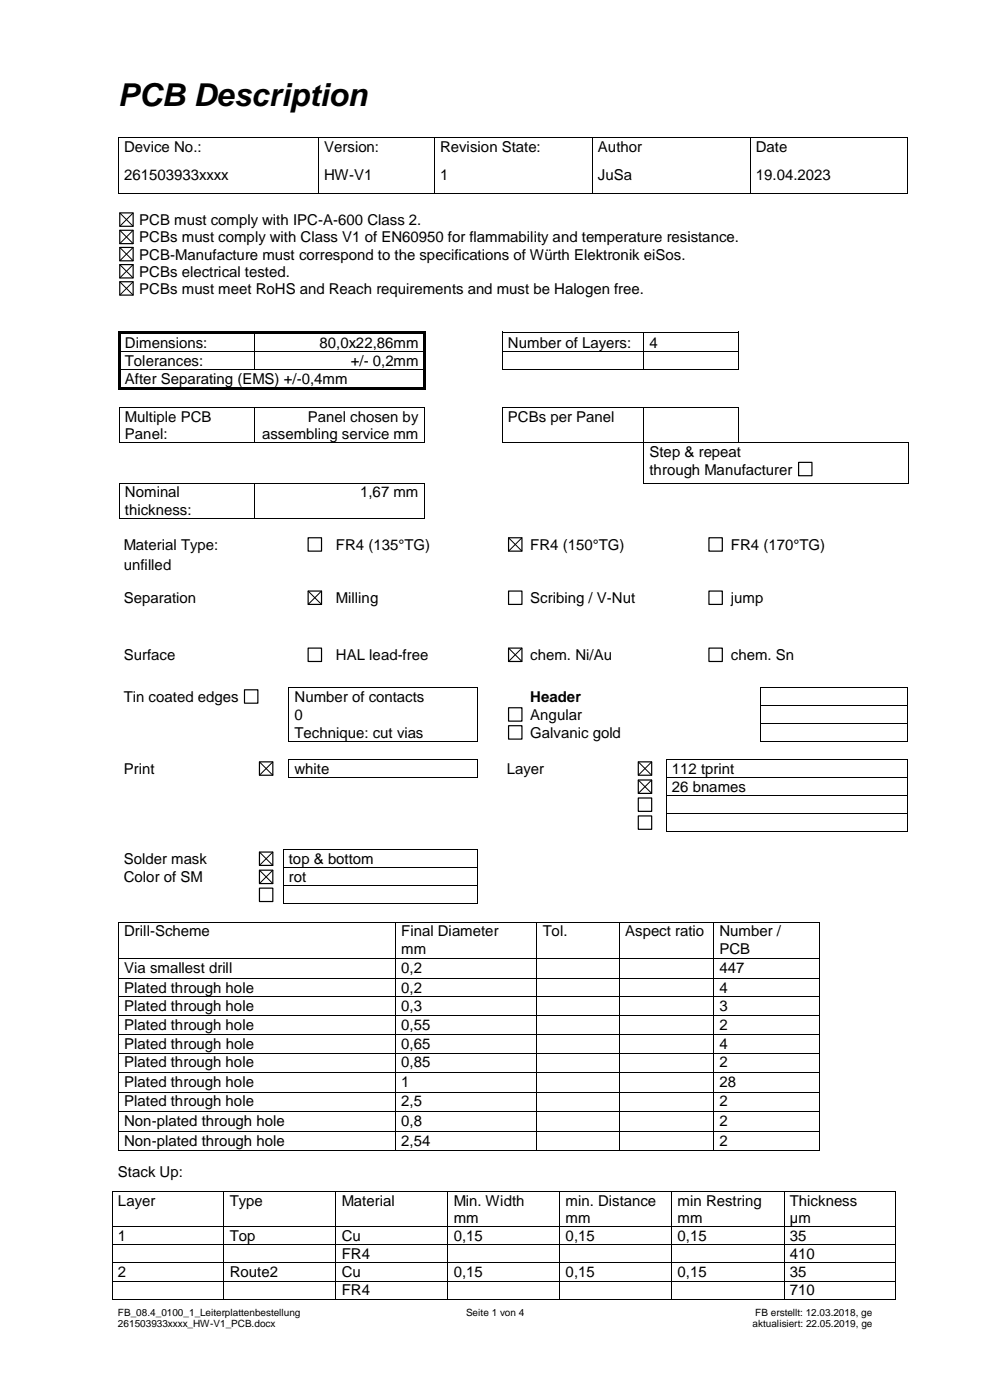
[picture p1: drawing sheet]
<svg xmlns="http://www.w3.org/2000/svg" width="210mm" height="297mm" viewBox="0 0 210 297" stroke-linecap="round" stroke-linejoin="round" font-family="sans-serif">
<g fill="#000">
<path d="M25 29.1h.2v.2h-.2z" fill-rule="evenodd"/>
<path d="M25 29.1h.2v.2h-.2z" fill-rule="evenodd"/>
<path d="M67.4 29.1h.2v.2h-.2z" fill-rule="evenodd"/>
<path d="M92.1 29.1h.1v.2h-.1z" fill-rule="evenodd"/>
<path d="M125.5 29.1h.2v.2h-.2z" fill-rule="evenodd"/>
<path d="M159 29.1h.2v.2h-.2z" fill-rule="evenodd"/>
<path d="M192.5 29.1h.2v.2h-.2z" fill-rule="evenodd"/>
<path d="M192.5 29.1h.2v.2h-.2z" fill-rule="evenodd"/>
<path d="M25 41h.2v.2h-.2z" fill-rule="evenodd"/>
<path d="M25 41h.2v.2h-.2z" fill-rule="evenodd"/>
<path d="M67.4 41h.2v.2h-.2z" fill-rule="evenodd"/>
<path d="M92.1 41h.1v.2h-.1z" fill-rule="evenodd"/>
<path d="M125.5 41h.2v.2h-.2z" fill-rule="evenodd"/>
<path d="M159 41h.2v.2h-.2z" fill-rule="evenodd"/>
<path d="M192.5 41h.2v.2h-.2z" fill-rule="evenodd"/>
<path d="M192.5 41h.2v.2h-.2z" fill-rule="evenodd"/>
<path d="M25 70.4h.5v.5h-.5z" fill-rule="evenodd"/>
<path d="M25 70.4h.5v.5h-.5z" fill-rule="evenodd"/>
<path d="M25 70.9h.5v3.7h-.5z" fill-rule="evenodd"/>
<path d="M25 74.6h.5v.1h-.5z" fill-rule="evenodd"/>
<path d="M25 74.7h.5v3.7h-.5z" fill-rule="evenodd"/>
<path d="M25 78.4h.5v.1h-.5z" fill-rule="evenodd"/>
<path d="M25.5 70.4h28.4v.5h-28.4z" fill-rule="evenodd"/>
<path d="M53.9 70.9h.2z" fill-rule="evenodd"/>
<path d="M53.9 70.4h.5v.5h-.5z" fill-rule="evenodd"/>
<path d="M53.9 74.6h.2v.1h-.2z" fill-rule="evenodd"/>
<path d="M53.9 78.4h.2v.1h-.2z" fill-rule="evenodd"/>
<path d="M54.4 70.4h35.4v.5h-35.4z" fill-rule="evenodd"/>
<path d="M89.8 70.4h.5v.5h-.5z" fill-rule="evenodd"/>
<path d="M89.8 70.4h.5v.5h-.5z" fill-rule="evenodd"/>
<path d="M89.8 70.9h.5v3.7h-.5z" fill-rule="evenodd"/>
<path d="M89.8 74.6h.5v.1h-.5z" fill-rule="evenodd"/>
<path d="M89.8 74.7h.5v3.7h-.5z" fill-rule="evenodd"/>
<path d="M89.8 78.4h.5v.1h-.5z" fill-rule="evenodd"/>
<path d="M106.4 70.4h.2v.5h-.2z" fill-rule="evenodd"/>
<path d="M106.4 70.4h.2v.1h-.2z" fill-rule="evenodd"/>
<path d="M106.4 74.6h.2v.1h-.2z" fill-rule="evenodd"/>
<path d="M106.4 78.4h.2v.1h-.2z" fill-rule="evenodd"/>
<path d="M106.4 78.4h.2v.1h-.2z" fill-rule="evenodd"/>
<path d="M106.6 78.4h.2v.1h-.2z" fill-rule="evenodd"/>
<path d="M136.5 70.5h.1v.4h-.1z" fill-rule="evenodd"/>
<path d="M136.5 70.4h.1v.1h-.1z" fill-rule="evenodd"/>
<path d="M136.5 74.6h.1v.1h-.1z" fill-rule="evenodd"/>
<path d="M136.5 78.4h.1v.1h-.1z" fill-rule="evenodd"/>
<path d="M136.6 78.4h.2v.1h-.2z" fill-rule="evenodd"/>
<path d="M156.5 70.4h.2v.5h-.2z" fill-rule="evenodd"/>
<path d="M156.5 70.4h.2v.1h-.2z" fill-rule="evenodd"/>
<path d="M156.5 74.6h.2v.1h-.2z" fill-rule="evenodd"/>
<path d="M156.5 78.4h.2v.1h-.2z" fill-rule="evenodd"/>
<path d="M156.5 78.4h.2v.1h-.2z" fill-rule="evenodd"/>
<path d="M25 78.5h.5v3.7h-.5z" fill-rule="evenodd"/>
<path d="M25 82.2h.5v.5h-.5z" fill-rule="evenodd"/>
<path d="M25 82.2h.5v.5h-.5z" fill-rule="evenodd"/>
<path d="M25.2 86.4h.2v.1h-.2z" fill-rule="evenodd"/>
<path d="M25.2 86.4h.2v.1h-.2z" fill-rule="evenodd"/>
<path d="M25.2 93.9h.2v.1h-.2z" fill-rule="evenodd"/>
<path d="M25.2 93.9h.2v.1h-.2z" fill-rule="evenodd"/>
<path d="M25.4 86.4h.1v.1h-.1z" fill-rule="evenodd"/>
<path d="M25.4 93.9h.1v.1h-.1z" fill-rule="evenodd"/>
<path d="M25.5 82.2h.5v.5h-.5z" fill-rule="evenodd"/>
<path d="M26 82.2h63.8v.5h-63.8z" fill-rule="evenodd"/>
<path d="M53.9 86.4h.2v.1h-.2z" fill-rule="evenodd"/>
<path d="M53.9 93.9h.2v.1h-.2z" fill-rule="evenodd"/>
<path d="M54.1 93.9h.2v.1h-.2z" fill-rule="evenodd"/>
<path d="M89.8 78.5h.5v3.7h-.5z" fill-rule="evenodd"/>
<path d="M89.8 82.2h.5v.5h-.5z" fill-rule="evenodd"/>
<path d="M89.8 82.2h.5v.5h-.5z" fill-rule="evenodd"/>
<path d="M90 86.4h.1v.1h-.1z" fill-rule="evenodd"/>
<path d="M90 86.4h.1v.1h-.1z" fill-rule="evenodd"/>
<path d="M90 93.9h.1v.1h-.1z" fill-rule="evenodd"/>
<path d="M90 93.9h.1v.1h-.1z" fill-rule="evenodd"/>
<path d="M106.4 86.4h.2v.1h-.2z" fill-rule="evenodd"/>
<path d="M106.4 86.4h.2v.1h-.2z" fill-rule="evenodd"/>
<path d="M106.4 93.9h.2v.1h-.2z" fill-rule="evenodd"/>
<path d="M106.4 93.9h.2v.1h-.2z" fill-rule="evenodd"/>
<path d="M106.6 86.4h.2v.1h-.2z" fill-rule="evenodd"/>
<path d="M106.6 93.9h.2v.1h-.2z" fill-rule="evenodd"/>
<path d="M136.5 86.4h.1v.1h-.1z" fill-rule="evenodd"/>
<path d="M136.5 93.9h.1v.1h-.1z" fill-rule="evenodd"/>
<path d="M136.6 86.4h.2v.1h-.2z" fill-rule="evenodd"/>
<path d="M156.5 86.4h.2v.1h-.2z" fill-rule="evenodd"/>
<path d="M156.5 86.4h.2v.1h-.2z" fill-rule="evenodd"/>
<path d="M156.5 93.9h.2v.1h-.2z" fill-rule="evenodd"/>
<path d="M192.7 93.9h.2v.1h-.2z" fill-rule="evenodd"/>
<path d="M25.2 102.4h.2v.2h-.2z" fill-rule="evenodd"/>
<path d="M25.2 102.4h.2v.2h-.2z" fill-rule="evenodd"/>
<path d="M25.2 109.9h.2v.2h-.2z" fill-rule="evenodd"/>
<path d="M25.2 109.9h.2v.2h-.2z" fill-rule="evenodd"/>
<path d="M25.4 102.4h.1v.2h-.1z" fill-rule="evenodd"/>
<path d="M53.9 102.4h.2v.2h-.2z" fill-rule="evenodd"/>
<path d="M53.9 109.9h.2v.2h-.2z" fill-rule="evenodd"/>
<path d="M54.1 102.4h.2v.2h-.2z" fill-rule="evenodd"/>
<path d="M90 102.4h.1v.2h-.1z" fill-rule="evenodd"/>
<path d="M90 102.4h.1v.2h-.1z" fill-rule="evenodd"/>
<path d="M90 109.9h.1v.2h-.1z" fill-rule="evenodd"/>
<path d="M90 109.9h.1v.2h-.1z" fill-rule="evenodd"/>
<path d="M136.5 102.4h.1v.2h-.1z" fill-rule="evenodd"/>
<path d="M136.5 102.4h.1v.2h-.1z" fill-rule="evenodd"/>
<path d="M136.6 102.4h.2v.2h-.2z" fill-rule="evenodd"/>
<path d="M192.7 102.4h.2v.2h-.2z" fill-rule="evenodd"/>
<path d="M61.2 145.8h.1v.1h-.1z" fill-rule="evenodd"/>
<path d="M61.2 145.8h.1v.1h-.1z" fill-rule="evenodd"/>
<path d="M61.2 149.6h.1v.2h-.1z" fill-rule="evenodd"/>
<path d="M61.2 153.4h.1v.2h-.1z" fill-rule="evenodd"/>
<path d="M61.2 157.3h.1v.2h-.1z" fill-rule="evenodd"/>
<path d="M61.2 157.3h.1v.2h-.1z" fill-rule="evenodd"/>
<path d="M101.2 145.8h.2v.1h-.2z" fill-rule="evenodd"/>
<path d="M101.2 145.8h.2v.1h-.2z" fill-rule="evenodd"/>
<path d="M101.2 149.6h.2v.2h-.2z" fill-rule="evenodd"/>
<path d="M101.2 153.4h.2v.2h-.2z" fill-rule="evenodd"/>
<path d="M101.2 157.3h.2v.2h-.2z" fill-rule="evenodd"/>
<path d="M101.2 157.3h.2v.2h-.2z" fill-rule="evenodd"/>
<path d="M161.2 145.8h.2v.1h-.2z" fill-rule="evenodd"/>
<path d="M161.2 145.8h.2v.1h-.2z" fill-rule="evenodd"/>
<path d="M161.2 149.6h.2v.2h-.2z" fill-rule="evenodd"/>
<path d="M161.2 153.4h.2v.2h-.2z" fill-rule="evenodd"/>
<path d="M161.2 157.3h.2v.2h-.2z" fill-rule="evenodd"/>
<path d="M161.2 157.3h.2v.2h-.2z" fill-rule="evenodd"/>
<path d="M192.4 145.8h.2v.1h-.2z" fill-rule="evenodd"/>
<path d="M192.4 145.8h.2v.1h-.2z" fill-rule="evenodd"/>
<path d="M192.4 149.6h.2v.2h-.2z" fill-rule="evenodd"/>
<path d="M192.4 153.4h.2v.2h-.2z" fill-rule="evenodd"/>
<path d="M192.4 157.3h.2v.2h-.2z" fill-rule="evenodd"/>
<path d="M192.4 157.3h.2v.2h-.2z" fill-rule="evenodd"/>
<path d="M61.2 161.1h.1v.2h-.1z" fill-rule="evenodd"/>
<path d="M61.2 161.1h.1v.2h-.1z" fill-rule="evenodd"/>
<path d="M61.2 164.9h.1v.2h-.1z" fill-rule="evenodd"/>
<path d="M61.2 164.9h.1v.2h-.1z" fill-rule="evenodd"/>
<path d="M101.2 161.1h.2v.2h-.2z" fill-rule="evenodd"/>
<path d="M101.2 161.1h.2v.2h-.2z" fill-rule="evenodd"/>
<path d="M101.2 164.9h.2v.2h-.2z" fill-rule="evenodd"/>
<path d="M101.2 164.9h.2v.2h-.2z" fill-rule="evenodd"/>
<path d="M141.2 161.1h.2v.2h-.2z" fill-rule="evenodd"/>
<path d="M141.2 161.1h.2v.2h-.2z" fill-rule="evenodd"/>
<path d="M141.2 164.9h.2v.2h-.2z" fill-rule="evenodd"/>
<path d="M141.2 168.8h.2v.1h-.2z" fill-rule="evenodd"/>
<path d="M141.2 172.6h.2v.1h-.2z" fill-rule="evenodd"/>
<path d="M141.2 176.4h.2v.2h-.2z" fill-rule="evenodd"/>
<path d="M141.2 176.4h.2v.2h-.2z" fill-rule="evenodd"/>
<path d="M192.4 161.1h.2v.2h-.2z" fill-rule="evenodd"/>
<path d="M192.4 161.1h.2v.2h-.2z" fill-rule="evenodd"/>
<path d="M192.4 164.9h.2v.2h-.2z" fill-rule="evenodd"/>
<path d="M192.4 168.8h.2v.1h-.2z" fill-rule="evenodd"/>
<path d="M192.4 172.6h.2v.1h-.2z" fill-rule="evenodd"/>
<path d="M192.4 176.4h.2v.2h-.2z" fill-rule="evenodd"/>
<path d="M192.4 176.4h.2v.2h-.2z" fill-rule="evenodd"/>
<path d="M25 195.6h.2v.1h-.2z" fill-rule="evenodd"/>
<path d="M25 195.6h.2v.1h-.2z" fill-rule="evenodd"/>
<path d="M60 180.2h.1v.2h-.1z" fill-rule="evenodd"/>
<path d="M60 180.2h.1v.2h-.1z" fill-rule="evenodd"/>
<path d="M60 184h.1v.2h-.1z" fill-rule="evenodd"/>
<path d="M60 187.9h.1v.2h-.1z" fill-rule="evenodd"/>
<path d="M60 191.7h.1v.2h-.1z" fill-rule="evenodd"/>
<path d="M60 191.7h.1v.2h-.1z" fill-rule="evenodd"/>
<path d="M83.8 195.6h.2v.1h-.2z" fill-rule="evenodd"/>
<path d="M101.2 180.2h.2v.2h-.2z" fill-rule="evenodd"/>
<path d="M101.2 180.2h.2v.2h-.2z" fill-rule="evenodd"/>
<path d="M101.2 184h.2v.2h-.2z" fill-rule="evenodd"/>
<path d="M101.2 187.9h.2v.2h-.2z" fill-rule="evenodd"/>
<path d="M101.2 191.7h.2v.2h-.2z" fill-rule="evenodd"/>
<path d="M101.2 191.7h.2v.2h-.2z" fill-rule="evenodd"/>
<path d="M113.8 195.6h.2v.1h-.2z" fill-rule="evenodd"/>
<path d="M131.3 195.6h.2v.1h-.2z" fill-rule="evenodd"/>
<path d="M151.3 195.6h.2v.1h-.2z" fill-rule="evenodd"/>
<path d="M173.8 195.6h.2v.1h-.2z" fill-rule="evenodd"/>
<path d="M173.8 195.6h.2v.1h-.2z" fill-rule="evenodd"/>
<path d="M25 203.3h.2v.2h-.2z" fill-rule="evenodd"/>
<path d="M25 207.5h.2v.1h-.2z" fill-rule="evenodd"/>
<path d="M25 211.4h.2v.2h-.2z" fill-rule="evenodd"/>
<path d="M25 215.4h.2v.1h-.2z" fill-rule="evenodd"/>
<path d="M25 219.4h.2v.1h-.2z" fill-rule="evenodd"/>
<path d="M83.8 203.3h.2v.2h-.2z" fill-rule="evenodd"/>
<path d="M83.8 207.5h.2v.1h-.2z" fill-rule="evenodd"/>
<path d="M83.8 211.4h.2v.2h-.2z" fill-rule="evenodd"/>
<path d="M83.8 215.4h.2v.1h-.2z" fill-rule="evenodd"/>
<path d="M83.8 219.4h.2v.1h-.2z" fill-rule="evenodd"/>
<path d="M113.8 203.3h.2v.2h-.2z" fill-rule="evenodd"/>
<path d="M113.8 207.5h.2v.1h-.2z" fill-rule="evenodd"/>
<path d="M113.8 211.4h.2v.2h-.2z" fill-rule="evenodd"/>
<path d="M113.8 215.4h.2v.1h-.2z" fill-rule="evenodd"/>
<path d="M113.8 219.4h.2v.1h-.2z" fill-rule="evenodd"/>
<path d="M131.3 203.3h.2v.2h-.2z" fill-rule="evenodd"/>
<path d="M131.3 207.5h.2v.1h-.2z" fill-rule="evenodd"/>
<path d="M131.3 211.4h.2v.2h-.2z" fill-rule="evenodd"/>
<path d="M131.3 215.4h.2v.1h-.2z" fill-rule="evenodd"/>
<path d="M131.3 219.4h.2v.1h-.2z" fill-rule="evenodd"/>
<path d="M151.3 203.3h.2v.2h-.2z" fill-rule="evenodd"/>
<path d="M151.3 207.5h.2v.1h-.2z" fill-rule="evenodd"/>
<path d="M151.3 211.4h.2v.2h-.2z" fill-rule="evenodd"/>
<path d="M151.3 215.4h.2v.1h-.2z" fill-rule="evenodd"/>
<path d="M151.3 219.4h.2v.1h-.2z" fill-rule="evenodd"/>
<path d="M173.8 203.3h.2v.2h-.2z" fill-rule="evenodd"/>
<path d="M173.8 207.5h.2v.1h-.2z" fill-rule="evenodd"/>
<path d="M173.8 211.4h.2v.2h-.2z" fill-rule="evenodd"/>
<path d="M173.8 215.4h.2v.1h-.2z" fill-rule="evenodd"/>
<path d="M173.8 219.4h.2v.1h-.2z" fill-rule="evenodd"/>
<path d="M25 223.3h.2v.2h-.2z" fill-rule="evenodd"/>
<path d="M25 227.5h.2v.2h-.2z" fill-rule="evenodd"/>
<path d="M25 231.6h.2v.2h-.2z" fill-rule="evenodd"/>
<path d="M25 235.8h.2v.2h-.2z" fill-rule="evenodd"/>
<path d="M83.8 223.3h.2v.2h-.2z" fill-rule="evenodd"/>
<path d="M83.8 227.5h.2v.2h-.2z" fill-rule="evenodd"/>
<path d="M83.8 231.6h.2v.2h-.2z" fill-rule="evenodd"/>
<path d="M83.8 235.8h.2v.2h-.2z" fill-rule="evenodd"/>
<path d="M113.8 223.3h.2v.2h-.2z" fill-rule="evenodd"/>
<path d="M113.8 227.5h.2v.2h-.2z" fill-rule="evenodd"/>
<path d="M113.8 231.6h.2v.2h-.2z" fill-rule="evenodd"/>
<path d="M113.8 235.8h.2v.2h-.2z" fill-rule="evenodd"/>
<path d="M131.3 223.3h.2v.2h-.2z" fill-rule="evenodd"/>
<path d="M131.3 227.5h.2v.2h-.2z" fill-rule="evenodd"/>
<path d="M131.3 231.6h.2v.2h-.2z" fill-rule="evenodd"/>
<path d="M131.3 235.8h.2v.2h-.2z" fill-rule="evenodd"/>
<path d="M151.3 223.3h.2v.2h-.2z" fill-rule="evenodd"/>
<path d="M151.3 227.5h.2v.2h-.2z" fill-rule="evenodd"/>
<path d="M151.3 231.6h.2v.2h-.2z" fill-rule="evenodd"/>
<path d="M151.3 235.8h.2v.2h-.2z" fill-rule="evenodd"/>
<path d="M173.8 223.3h.2v.2h-.2z" fill-rule="evenodd"/>
<path d="M173.8 227.5h.2v.2h-.2z" fill-rule="evenodd"/>
<path d="M173.8 231.6h.2v.2h-.2z" fill-rule="evenodd"/>
<path d="M173.8 235.8h.2v.2h-.2z" fill-rule="evenodd"/>
<path d="M23.7 252.8h.2v.1h-.2z" fill-rule="evenodd"/>
<path d="M23.7 252.8h.2v.1h-.2z" fill-rule="evenodd"/>
<path d="M25 239.9h.2v.2h-.2z" fill-rule="evenodd"/>
<path d="M25 244.1h.2v.2h-.2z" fill-rule="evenodd"/>
<path d="M25 244.1h.2v.2h-.2z" fill-rule="evenodd"/>
<path d="M47.4 252.8h.2v.1h-.2z" fill-rule="evenodd"/>
<path d="M71.2 252.8h.1v.1h-.1z" fill-rule="evenodd"/>
<path d="M83.8 239.9h.2v.2h-.2z" fill-rule="evenodd"/>
<path d="M83.8 244.1h.2v.2h-.2z" fill-rule="evenodd"/>
<path d="M94.9 252.8h.2v.1h-.2z" fill-rule="evenodd"/>
<path d="M113.8 239.9h.2v.2h-.2z" fill-rule="evenodd"/>
<path d="M113.8 244.1h.2v.2h-.2z" fill-rule="evenodd"/>
<path d="M118.7 252.8h.2v.1h-.2z" fill-rule="evenodd"/>
<path d="M131.3 239.9h.2v.2h-.2z" fill-rule="evenodd"/>
<path d="M131.3 244.1h.2v.2h-.2z" fill-rule="evenodd"/>
<path d="M142.4 252.8h.2v.1h-.2z" fill-rule="evenodd"/>
<path d="M151.3 239.9h.2v.2h-.2z" fill-rule="evenodd"/>
<path d="M151.3 244.1h.2v.2h-.2z" fill-rule="evenodd"/>
<path d="M166.2 252.8h.2v.1h-.2z" fill-rule="evenodd"/>
<path d="M173.8 239.9h.2v.2h-.2z" fill-rule="evenodd"/>
<path d="M173.8 244.1h.2v.2h-.2z" fill-rule="evenodd"/>
<path d="M173.8 244.1h.2v.2h-.2z" fill-rule="evenodd"/>
<path d="M190 252.8h.2v.1h-.2z" fill-rule="evenodd"/>
<path d="M190 252.8h.2v.1h-.2z" fill-rule="evenodd"/>
<path d="M23.7 260.3h.2v.1h-.2z" fill-rule="evenodd"/>
<path d="M23.7 264.1h.2v.1h-.2z" fill-rule="evenodd"/>
<path d="M23.7 267.9h.2v.1h-.2z" fill-rule="evenodd"/>
<path d="M23.7 271.7h.2v.2h-.2z" fill-rule="evenodd"/>
<path d="M23.7 275.5h.2v.2h-.2z" fill-rule="evenodd"/>
<path d="M23.7 275.5h.2v.2h-.2z" fill-rule="evenodd"/>
<path d="M47.4 260.3h.2v.1h-.2z" fill-rule="evenodd"/>
<path d="M47.4 264.1h.2v.1h-.2z" fill-rule="evenodd"/>
<path d="M47.4 267.9h.2v.1h-.2z" fill-rule="evenodd"/>
<path d="M47.4 271.7h.2v.2h-.2z" fill-rule="evenodd"/>
<path d="M47.4 275.5h.2v.2h-.2z" fill-rule="evenodd"/>
<path d="M71.2 260.3h.1v.1h-.1z" fill-rule="evenodd"/>
<path d="M71.2 264.1h.1v.1h-.1z" fill-rule="evenodd"/>
<path d="M71.2 267.9h.1v.1h-.1z" fill-rule="evenodd"/>
<path d="M71.2 271.7h.1v.2h-.1z" fill-rule="evenodd"/>
<path d="M71.2 275.5h.1v.2h-.1z" fill-rule="evenodd"/>
<path d="M94.9 260.3h.2v.1h-.2z" fill-rule="evenodd"/>
<path d="M94.9 264.1h.2v.1h-.2z" fill-rule="evenodd"/>
<path d="M94.9 267.9h.2v.1h-.2z" fill-rule="evenodd"/>
<path d="M94.9 271.7h.2v.2h-.2z" fill-rule="evenodd"/>
<path d="M94.9 275.5h.2v.2h-.2z" fill-rule="evenodd"/>
<path d="M118.7 260.3h.2v.1h-.2z" fill-rule="evenodd"/>
<path d="M118.7 264.1h.2v.1h-.2z" fill-rule="evenodd"/>
<path d="M118.7 267.9h.2v.1h-.2z" fill-rule="evenodd"/>
<path d="M118.7 271.7h.2v.2h-.2z" fill-rule="evenodd"/>
<path d="M118.7 275.5h.2v.2h-.2z" fill-rule="evenodd"/>
<path d="M142.4 260.3h.2v.1h-.2z" fill-rule="evenodd"/>
<path d="M142.4 264.1h.2v.1h-.2z" fill-rule="evenodd"/>
<path d="M142.4 267.9h.2v.1h-.2z" fill-rule="evenodd"/>
<path d="M142.4 271.7h.2v.2h-.2z" fill-rule="evenodd"/>
<path d="M142.4 275.5h.2v.2h-.2z" fill-rule="evenodd"/>
<path d="M166.2 260.3h.2v.1h-.2z" fill-rule="evenodd"/>
<path d="M166.2 264.1h.2v.1h-.2z" fill-rule="evenodd"/>
<path d="M166.2 267.9h.2v.1h-.2z" fill-rule="evenodd"/>
<path d="M166.2 271.7h.2v.2h-.2z" fill-rule="evenodd"/>
<path d="M166.2 275.5h.2v.2h-.2z" fill-rule="evenodd"/>
<path d="M190 260.3h.2v.1h-.2z" fill-rule="evenodd"/>
<path d="M190 264.1h.2v.1h-.2z" fill-rule="evenodd"/>
<path d="M190 267.9h.2v.1h-.2z" fill-rule="evenodd"/>
<path d="M190 271.7h.2v.2h-.2z" fill-rule="evenodd"/>
<path d="M190 275.5h.2v.2h-.2z" fill-rule="evenodd"/>
<path d="M190 275.5h.2v.2h-.2z" fill-rule="evenodd"/>
</g>
<g fill="none" stroke="#000" stroke-width=".21">
<path d="M25.1 29.3v11.7M25.2 29.2h42.2M67.5 29.3v11.7M67.6 29.2h24.4M92.1 29.3v11.7M92.2 29.2h33.3M125.6 29.3v11.7M125.7 29.2h33.3M159.1 29.3v11.7M159.2 29.2h33.3M192.6 29.3v11.7M25.2 41.1h42.2"/>
<path d="M25.4 45.1l2.9 3M25.4 48.8l2.9 2.9M25.4 52.5l2.9 2.9M25.4 56.1l2.9 2.9M25.4 59.7l2.9 3M28.3 45.1l-2.9 3M28.3 48.8l-2.9 2.9M28.3 52.5l-2.9 2.9M28.3 56.1l-2.9 2.9M28.3 59.7l-2.9 3M67.6 41.1h24.4M92.2 41.1h33.3"/>
<path d="M125.7 41.1h33.3M159.2 41.1h33.3M25.5 74.6h28.4M25.5 78.5h28.4M54 70.9v3.7M54 74.7v3.7M54.1 74.6h35.7M54.1 78.5h35.7M106.5 70.9v3.7M106.5 74.7v3.7M106.6 70.4h29.9M106.6 74.6h29.9"/>
<path d="M106.8 78.5h29.7M136.5 70.9v3.7M136.5 74.7v3.7M136.6 70.4h19.9M136.6 74.6h19.9M136.8 78.5h19.7M156.6 70.9v3.7M156.6 74.7v3.7M25.3 86.5v7.4M25.5 86.5h28.4M25.5 93.9h28.4M54 86.5v7.4"/>
<path d="M54.1 86.5h35.9M54.3 93.9h35.7M90.1 86.5v7.4M106.5 86.5v7.4M106.8 86.5h29.7M106.8 93.9h29.7M136.5 86.5v7.4M136.5 94v8.4M136.6 93.9h19.9M136.8 86.5h19.7M156.6 86.5v7.4M156.7 93.9h36"/>
<path d="M192.8 94v8.4M25.3 102.6v7.3M25.4 110h28.5M25.5 102.5h28.4M54 102.6v7.3M54.1 110h35.9M54.3 102.5h35.7M90.1 102.6v7.3M107.8 114.1l3 2.9M110.8 114.1l-3 2.9M136.8 102.5h55.9M65.3 125.4l2.9 2.9"/>
<path d="M68.2 125.4l-2.9 2.9M107.8 137.5l3 2.9M110.8 137.5l-3 2.9M61.3 145.9v3.7M61.3 149.8v3.6M61.3 153.6v3.7M61.3 145.9h39.9M61.3 157.4h39.9M101.3 145.9v3.7M101.3 149.8v3.6M101.3 153.6v3.7M161.3 145.9v3.7"/>
<path d="M161.3 149.8v3.6M161.3 153.6v3.7M161.4 145.9h31M161.4 149.7h31M161.4 153.5h31M161.4 157.4h31M192.5 145.9v3.7M192.5 149.8v3.6M192.5 153.6v3.7M55 161.6l2.9 2.9M57.9 161.6l-2.9 2.9M61.3 161.3v3.6"/>
<path d="M61.3 161.2h39.9M61.3 165h39.9M101.3 161.3v3.6M135.4 161.6l2.9 2.9M135.4 165.5l2.9 2.9M138.3 161.6l-2.9 2.9M138.3 165.5l-2.9 2.9M141.3 161.3v3.6M141.3 165.1v3.7M141.3 168.9v3.7M141.3 172.7v3.7M141.4 161.2h51"/>
<path d="M141.4 165h51M141.4 168.9h51M141.4 172.7h51M141.4 176.5h51M192.5 161.3v3.6M192.5 165.1v3.7M192.5 168.9v3.7M192.5 172.7v3.7M25.1 195.7v7.6M25.2 195.6h58.6M55 180.7l2.9 3M55 184.6l2.9 2.9"/>
<path d="M57.9 180.7l-2.9 3M57.9 184.6l-2.9 2.9M60 180.4v3.6M60 184.2v3.7M60 188.1v3.6M60.1 180.3h41.1M60.1 184.1h41.1M60.1 188h41.1M60.1 191.8h41.1M83.9 195.7v7.6M84 195.6h29.8M101.3 180.4v3.6"/>
<path d="M101.3 184.2v3.7M101.3 188.1v3.6M113.9 195.7v7.6M114 195.6h17.3M131.4 195.7v7.6M131.5 195.6h19.8M151.4 195.7v7.6M151.5 195.6h22.3M173.9 195.7v7.6M25.1 203.5v4M25.1 207.6v3.8M25.1 211.6v3.8"/>
<path d="M25.1 215.5v3.9M25.1 219.5v3.8M25.2 203.4h58.6M25.2 207.5h58.6M25.2 211.5h58.6M25.2 215.5h58.6M25.2 219.4h58.6M83.9 203.5v4M83.9 207.6v3.8M83.9 211.6v3.8M83.9 215.5v3.9M83.9 219.5v3.8"/>
<path d="M84 203.4h29.8M84 207.5h29.8M84 211.5h29.8M84 215.5h29.8M84 219.4h29.8M113.9 203.5v4M113.9 207.6v3.8M113.9 211.6v3.8M113.9 215.5v3.9M113.9 219.5v3.8M114 203.4h17.3M114 207.5h17.3"/>
<path d="M114 211.5h17.3M114 215.5h17.3M114 219.4h17.3M131.4 203.5v4M131.4 207.6v3.8M131.4 211.6v3.8M131.4 215.5v3.9M131.4 219.5v3.8M131.5 203.4h19.8M131.5 207.5h19.8M131.5 211.5h19.8M131.5 215.5h19.8"/>
<path d="M131.5 219.4h19.8M151.4 203.5v4M151.4 207.6v3.8M151.4 211.6v3.8M151.4 215.5v3.9M151.4 219.5v3.8M151.5 203.4h22.3M151.5 207.5h22.3M151.5 211.5h22.3M151.5 215.5h22.3M151.5 219.4h22.3M173.9 203.5v4"/>
<path d="M173.9 207.6v3.8M173.9 211.6v3.8M173.9 215.5v3.9M173.9 219.5v3.8M25.1 223.5v4M25.1 227.7v3.9M25.1 231.8v4M25.1 236v3.9M25.2 223.4h58.6M25.2 227.6h58.6M25.2 231.7h58.6M25.2 235.9h58.6"/>
<path d="M83.9 223.5v4M83.9 227.7v3.9M83.9 231.8v4M83.9 236v3.9M84 223.4h29.8M84 227.6h29.8M84 231.7h29.8M84 235.9h29.8M113.9 223.5v4M113.9 227.7v3.9M113.9 231.8v4M113.9 236v3.9"/>
<path d="M114 223.4h17.3M114 227.6h17.3M114 231.7h17.3M114 235.9h17.3M131.4 223.5v4M131.4 227.7v3.9M131.4 231.8v4M131.4 236v3.9M131.5 223.4h19.8M131.5 227.6h19.8M131.5 231.7h19.8M131.5 235.9h19.8"/>
<path d="M151.4 223.5v4M151.4 227.7v3.9M151.4 231.8v4M151.4 236v3.9M151.5 223.4h22.3M151.5 227.6h22.3M151.5 231.7h22.3M151.5 235.9h22.3M173.9 223.5v4M173.9 227.7v3.9M173.9 231.8v4M173.9 236v3.9"/>
<path d="M23.8 252.9v7.4M23.9 252.8h23.5M25.1 240.1v4M25.2 240h58.6M25.2 244.2h58.6M47.5 252.9v7.4M47.6 252.8h23.6M71.3 252.9v7.4M71.3 252.8h23.6M83.9 240.1v4M84 240h29.8M84 244.2h29.8"/>
<path d="M95 252.9v7.4M95.1 252.8h23.6M113.9 240.1v4M114 240h17.3M114 244.2h17.3M118.8 252.9v7.4M118.9 252.8h23.5M131.4 240.1v4M131.5 240h19.8M131.5 244.2h19.8M142.5 252.9v7.4M142.6 252.8h23.6"/>
<path d="M151.4 240.1v4M151.5 240h22.3M151.5 244.2h22.3M166.3 252.9v7.4M166.4 252.8h23.6M173.9 240.1v4M190.1 252.9v7.4M23.8 260.4v3.7M23.8 264.2v3.7M23.8 268v3.7M23.8 271.9v3.6M23.9 260.3h23.5"/>
<path d="M23.9 264.2h23.5M23.9 268h23.5M23.9 271.8h23.5M23.9 275.6h23.5M47.5 260.4v3.7M47.5 264.2v3.7M47.5 268v3.7M47.5 271.9v3.6M47.6 260.3h23.6M47.6 264.2h23.6M47.6 268h23.6M47.6 271.8h23.6"/>
<path d="M47.6 275.6h23.6M71.3 260.4v3.7M71.3 264.2v3.7M71.3 268v3.7M71.3 271.9v3.6M71.3 260.3h23.6M71.3 264.2h23.6M71.3 268h23.6M71.3 271.8h23.6M71.3 275.6h23.6M95 260.4v3.7M95 264.2v3.7"/>
<path d="M95 268v3.7M95 271.9v3.6M95.1 260.3h23.6M95.1 264.2h23.6M95.1 268h23.6M95.1 271.8h23.6M95.1 275.6h23.6M118.8 260.4v3.7M118.8 264.2v3.7M118.8 268v3.7M118.8 271.9v3.6M118.9 260.3h23.5"/>
<path d="M118.9 264.2h23.5M118.9 268h23.5M118.9 271.8h23.5M118.9 275.6h23.5M142.5 260.4v3.7M142.5 264.2v3.7M142.5 268v3.7M142.5 271.9v3.6M142.6 260.3h23.6M142.6 264.2h23.6M142.6 268h23.6M142.6 271.8h23.6"/>
<path d="M142.6 275.6h23.6M166.3 260.4v3.7M166.3 264.2v3.7M166.3 268v3.7M166.3 271.9v3.6M166.4 260.3h23.6M166.4 264.2h23.6M166.4 268h23.6M166.4 271.8h23.6M166.4 275.6h23.6M190.1 260.4v3.7M190.1 264.2v3.7"/>
<path d="M190.1 268v3.7M190.1 271.9v3.6"/>
</g>
<g fill="none" stroke="#000" stroke-width=".25">
<path d="M25.4 45.2h2.8v2.8h-2.8zM25.4 48.9h2.8v2.8h-2.8zM25.4 52.5h2.8v2.8h-2.8zM25.4 56.1h2.8v2.9h-2.8zM25.4 59.8h2.8v2.8h-2.8zM169.4 98.1h2.8v2.8h-2.8zM65.4 114.1h2.8v2.8h-2.8zM107.9 114.1h2.8v2.8h-2.8zM150.4 114.1h2.8v2.8h-2.8zM65.4 125.4h2.8v2.8h-2.8zM65.4 137.5h2.8v2.9h-2.8zM107.9 125.4h2.8v2.8h-2.8z"/>
<path d="M107.9 137.5h2.8v2.9h-2.8zM150.4 125.4h2.8v2.8h-2.8zM150.4 137.5h2.8v2.9h-2.8zM51.9 146.4h2.8v2.8h-2.8zM107.9 150.2h2.8v2.8h-2.8zM107.9 154h2.8v2.8h-2.8zM55 161.7h2.9v2.8h-2.9zM135.4 161.7h2.8v2.8h-2.8zM135.4 165.5h2.8v2.8h-2.8zM135.4 169.3h2.8v2.9h-2.8zM135.4 173.1h2.8v2.9h-2.8zM55 180.8h2.9v2.8h-2.9z"/>
<path d="M55 184.6h2.9v2.9h-2.9zM55 188.5h2.9v2.8h-2.9z"/>
</g>
<text font-size="6.7" x="25" y="22.4">PCB Description</text>
<g font-size="3.2">
<text x="26.3" y="32.3">Device No.:</text>
<text x="68.8" y="32.3">Version:</text>
<text x="93.4" y="32.3">Revision State:</text>
<text x="126.9" y="32.3">Author</text>
<text x="160.3" y="32.3">Date</text>
<text x="26.3" y="38.1">261503933xxxx</text>
<text x="68.8" y="38.1">HW-V1</text>
<text x="93.4" y="38.1">1</text>
<text x="126.9" y="38.1">JuSa</text>
<text x="160.3" y="38.1">19.04.2023</text>
<text x="29.6" y="47.8">PCB must comply with IPC-A-600 Class 2.</text>
<text x="29.6" y="51.4">PCBs must comply with Class V1 of EN60950 for flammability and temperature resistance.</text>
<text x="29.6" y="55.1">PCB-Manufacture must correspond to the specifications of Würth Elektronik eiSos.</text>
<text x="29.6" y="58.7">PCBs electrical tested.</text>
<text x="29.6" y="62.4">PCBs must meet RoHS and Reach requirements and must be Halogen free.</text>
<text x="26.5" y="73.9">Dimensions:</text>
<text x="26.5" y="77.7">Tolerances:</text>
<text x="67.8" y="73.9">80,0x22,86mm</text>
<text x="74.4" y="77.7">+/- 0,2mm</text>
<text x="107.8" y="73.9">Number of Layers:</text>
<text x="137.8" y="73.9">4</text>
<text x="26.5" y="81.5">After Separating (EMS) +/-0,4mm</text>
<text x="26.5" y="89.5">Multiple PCB</text>
<text x="65.3" y="89.5">Panel chosen by</text>
<text x="107.8" y="89.5">PCBs per Panel</text>
<text x="26.5" y="93.2">Panel:</text>
<text x="55.6" y="93.2">assembling service mm</text>
<text x="137.8" y="97">Step &amp; repeat</text>
<text x="137.8" y="100.7">through Manufacturer</text>
<text x="26.5" y="105.6">Nominal</text>
<text x="76.4" y="105.6">1,67 mm</text>
<text x="26.5" y="109.2">thickness:</text>
<text x="26.3" y="116.7">Material Type:</text>
<text x="71.3" y="116.7">FR4 (135°TG)</text>
<text x="112.5" y="116.7">FR4 (150°TG)</text>
<text x="155" y="116.7">FR4 (170°TG)</text>
<text x="26.3" y="120.9">unfilled</text>
<text x="26.3" y="128">Separation</text>
<text x="71.3" y="128">Milling</text>
<text x="112.5" y="128">Scribing / V-Nut</text>
<text x="155" y="128">jump</text>
<text x="26.3" y="140.1">Surface</text>
<text x="71.3" y="140.1">HAL lead-free</text>
<text x="112.5" y="140.1">chem. Ni/Au</text>
<text x="155" y="140.1">chem. Sn</text>
<text x="26.3" y="148.9">Tin coated edges</text>
<text x="62.5" y="148.9">Number of contacts</text>
<text x="112.5" y="148.9">Header</text>
<text x="62.5" y="152.8">0</text>
<text x="112.5" y="152.8">Angular</text>
<text x="62.5" y="156.6">Technique: cut vias</text>
<text x="112.5" y="156.6">Galvanic gold</text>
<text x="26.3" y="164.2">Print</text>
<text x="62.5" y="164.2">white</text>
<text x="107.5" y="164.2">Layer</text>
<text x="142.5" y="164.2">112 tprint</text>
<text x="142.5" y="168.1">26 bnames</text>
<text x="26.3" y="183.4">Solder mask</text>
<text x="61.3" y="183.4">top &amp; bottom</text>
<text x="26.3" y="187.2">Color of SM</text>
<text x="61.3" y="187.2">rot</text>
<text x="26.3" y="198.7">Drill-Scheme</text>
<text x="85.1" y="198.7">Final Diameter</text>
<text x="85.1" y="202.3">mm</text>
<text x="115.1" y="198.7">Tol.</text>
<text x="132.6" y="198.7">Aspect ratio</text>
<text x="152.6" y="198.7">Number /</text>
<text x="152.6" y="202.3">PCB</text>
<text x="26.3" y="206.4">Via smallest drill</text>
<text x="85.1" y="206.4">0,2</text>
<text x="152.6" y="206.4">447</text>
<text x="26.3" y="210.6">Plated through hole</text>
<text x="26.3" y="214.6">Plated through hole</text>
<text x="85.1" y="210.6">0,2</text>
<text x="85.1" y="214.6">0,3</text>
<text x="152.6" y="210.6">4</text>
<text x="152.6" y="214.6">3</text>
<text x="26.3" y="218.5">Plated through hole</text>
<text x="85.1" y="218.5">0,55</text>
<text x="152.6" y="218.5">2</text>
<text x="26.3" y="222.5">Plated through hole</text>
<text x="26.3" y="226.5">Plated through hole</text>
<text x="85.1" y="222.5">0,65</text>
<text x="85.1" y="226.5">0,85</text>
<text x="152.6" y="222.5">4</text>
<text x="152.6" y="226.5">2</text>
<text x="26.3" y="230.6">Plated through hole</text>
<text x="85.1" y="230.6">1</text>
<text x="152.6" y="230.6">28</text>
<text x="26.3" y="234.8">Plated through hole</text>
<text x="26.3" y="238.9">Non-plated through hole</text>
<text x="85.1" y="234.8">2,5</text>
<text x="85.1" y="238.9">0,8</text>
<text x="152.6" y="234.8">2</text>
<text x="152.6" y="238.9">2</text>
<text x="26.3" y="243.1">Non-plated through hole</text>
<text x="85.1" y="243.1">2,54</text>
<text x="152.6" y="243.1">2</text>
<text x="25" y="249.6">Stack Up:</text>
<text x="25" y="255.9">Layer</text>
<text x="48.7" y="255.9">Type</text>
<text x="72.5" y="255.9">Material</text>
<text x="96.2" y="255.9">Min. Width</text>
<text x="120" y="255.9">min. Distance</text>
<text x="143.7" y="255.9">min Restring</text>
<text x="167.5" y="255.9">Thickness</text>
<text x="25" y="263.4">1</text>
<text x="48.7" y="263.4">Top</text>
<text x="72.5" y="263.4">Cu</text>
<text x="96.2" y="259.5">mm</text>
<text x="96.2" y="263.4">0,15</text>
<text x="120" y="259.5">mm</text>
<text x="120" y="263.4">0,15</text>
<text x="143.7" y="259.5">mm</text>
<text x="143.7" y="263.4">0,15</text>
<text x="167.5" y="259.5">µm</text>
<text x="167.5" y="263.4">35</text>
<text x="72.5" y="267.2">FR4</text>
<text x="167.5" y="267.2">410</text>
<text x="25" y="271.1">2</text>
<text x="48.7" y="271.1">Route2</text>
<text x="72.5" y="271.1">Cu</text>
<text x="72.5" y="274.9">FR4</text>
<text x="96.2" y="271.1">0,15</text>
<text x="120" y="271.1">0,15</text>
<text x="143.7" y="271.1">0,15</text>
<text x="167.5" y="271.1">35</text>
<text x="167.5" y="274.9">710</text>
</g>
<g font-size="2.1">
<text x="25" y="279.1">FB_08.4_0100_1_Leiterplattenbestellung</text>
<text x="25" y="281.6">261503933xxxx_HW-V1_PCB.docx</text>
<text x="98.9" y="279.1">Seite 1 von 4</text>
<text x="159.7" y="281.6">aktualisiert: 22.05.2019, ge</text>
<text x="160.2" y="279.1">FB erstellt: 12.03.2018, ge</text>
</g>
</svg>
